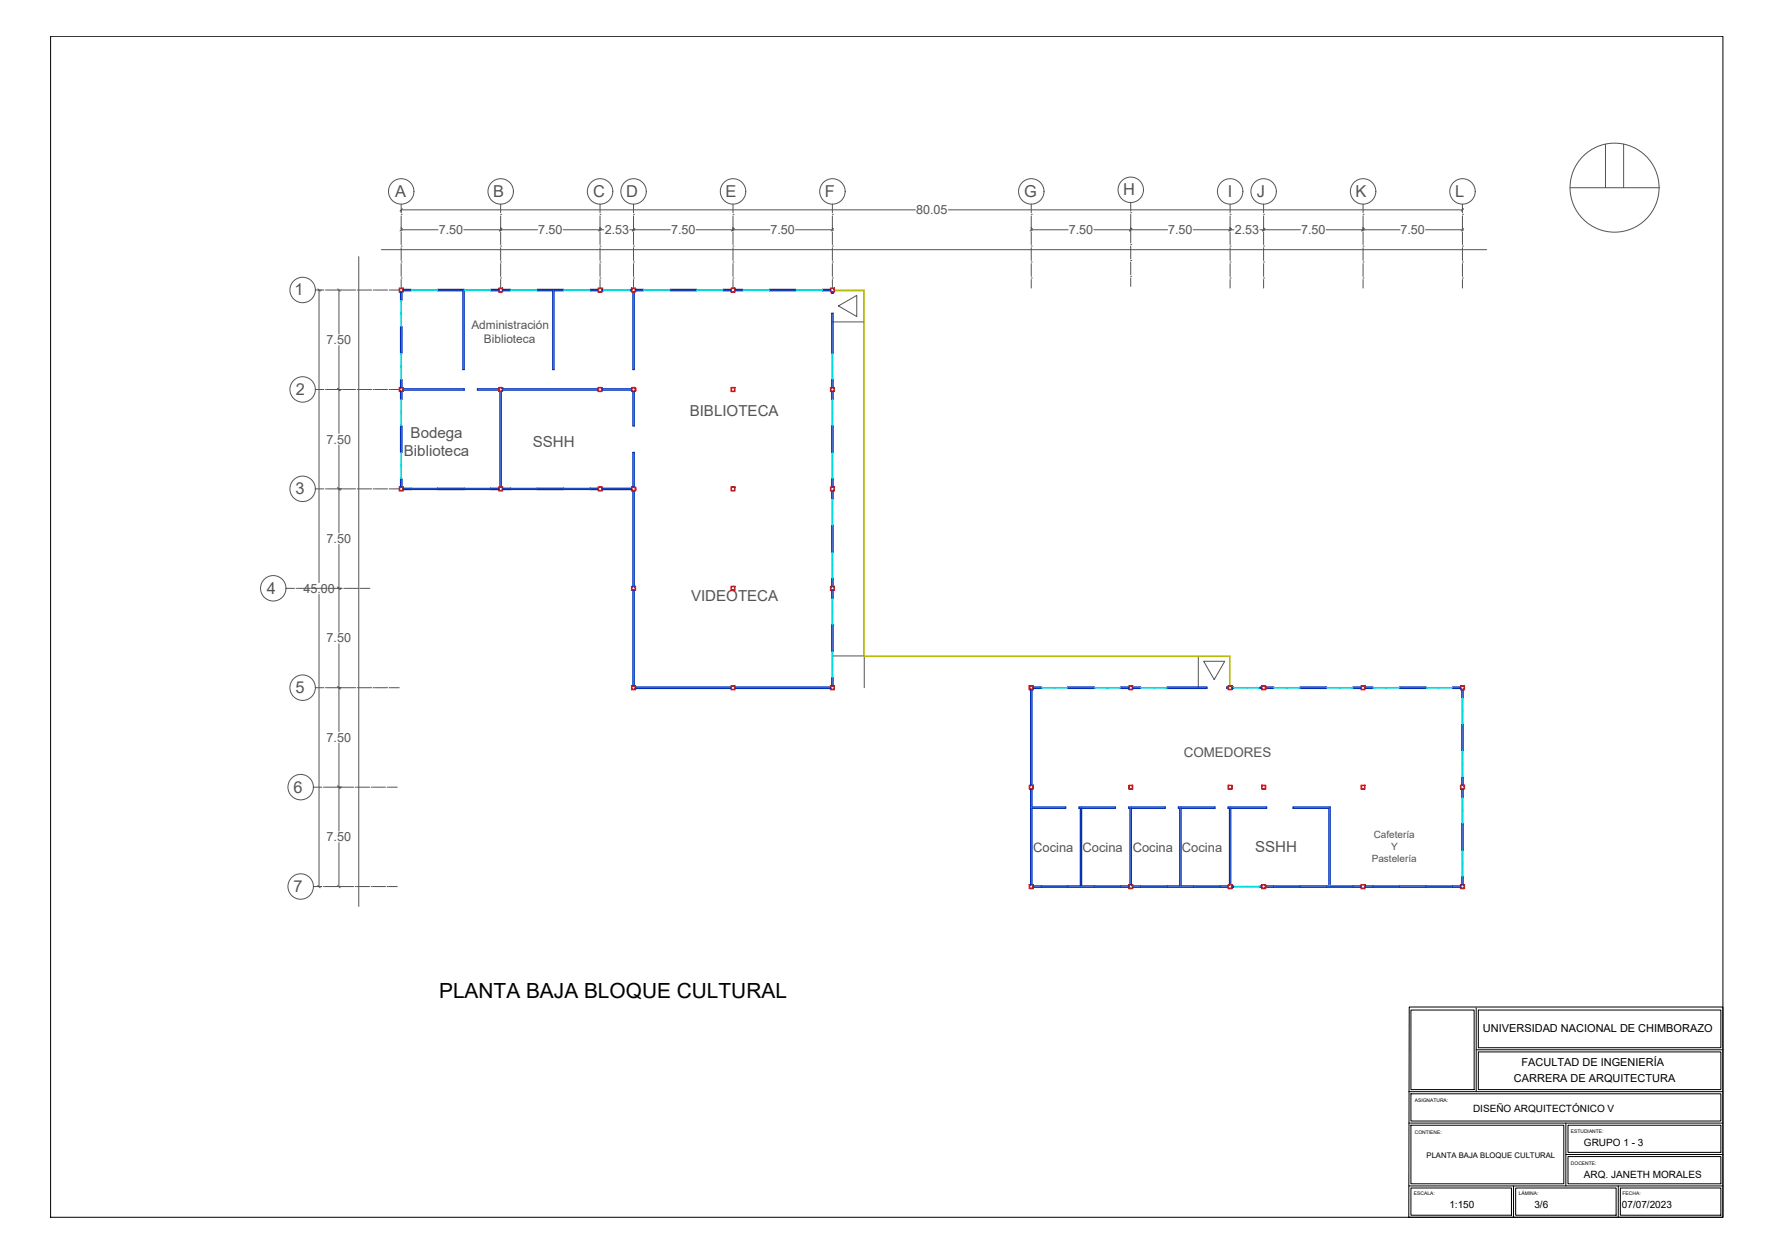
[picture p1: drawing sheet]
<svg xmlns="http://www.w3.org/2000/svg" width="841mm" height="594mm" viewBox="0 0 841 594" stroke-linecap="round" stroke-linejoin="round" font-family="sans-serif">
<!-- layer: envolvente -->
<g fill="none" stroke="#002eb8" stroke-width=".59">
<path d="M190 138v4h1v-4M191 137h4v1h-4M208 137h12v38h-1v-37h-11zM236 137h-3v1h3M238 137h4v1h-4M255 137h12v1h-4v37h-1v-37h-7zM284 137h-4v1h4M285 137h1v1h-1M299 137v1M300 138v37h1v-37M301 137h4v1h-4M318 137h12v1h-12z"/>
<path d="M347 137h-4v1h4M348 137h4v1h-4M365 137h12v1h-12zM394 137h-4v1h4M394 138v1h1v-1M190 155h1v12h-1zM394 149h1v18h-1zM190 184v-4h1v4M190 186v3h1v-3M191 184h29v1h-29M236 184h-10v1h10M237 186v45"/>
<path d="M238 186v45M238 185h46M238 184h46M285 184h14M285 185h14M300 186v16h1v-16M394 186v3h1v-3M394 184v-4h1v4M190 202h1v13h-1zM394 202h1v13h-1zM190 231v-4h1v4M191 231h4v1h-4"/>
<path d="M208 231h12v1h-12zM236 231h-3v1h3M238 231h4v1h-4M255 231h12v1h-12zM284 231h-4v1h4M285 232h14M285 231h14M300 231v-16h1v16M300 233v45M301 233v45M394 231v-4h1v4M394 233v4h1v-4"/>
<path d="M394 249h1v13h-1zM300 280v45M301 280v45M394 278v-4h1v4M394 280v4h1v-4M394 296h1v13h-1zM301 326h46M348 326h46M394 325v-4h1v4M489 327v45M490 326h4h-4M506 326h13h-13z"/>
<path d="M535 326h-4h4M537 326h4h-4M553 326h19h-19zM582 326h.1M584 326h1h-1M598 326h-1h1M600 326h4h-4M616 326h13h-13zM645 326h-4h4M647 326h4h-4M663 326h13h-13zM692 326h-3h3"/>
<path d="M693 327v4h1v-4M693 343h1v13h-1zM489 374v45M489 374v9h16h-16v36M693 372v-4h1v4M693 374v4h1v-4M512 383h17h-16v37h6v1h-13v-1h6v-37zM559 383h17h-16v37h6v1h-13v-1h6v-37zM693 390h1v13h-1zM536 419v-36h-1h17h-16v36M583 419v-36h-1h18h-16v36M630 419v-36h-17h18v36"/>
<path d="M693 419v-3h1v3M490 420h4v1h-4M535 420h-4v1h4M537 420h4v1h-4M582 420h-4v1h4M584 420h1v1h-1M598 420h-1v1h1M600 420h4v1h-4M616 420h13v1h-13zM645 420h-4v1h4M647 420h4v1h-4M663 420h13v1h-13z"/>
<path d="M692 420h-3v1h3"/>
</g>
<!-- layer: Barandal -->
<path d="M396 138h14v173h173v14M396 138h13v173h174v14" fill="none" stroke="#b8b800" stroke-width=".47"/>
<!-- layer: Niveles -->
<path d="M395 153h14M395 311h14M410 311v15M568 311v15" fill="none" stroke="#545454" stroke-width=".47"/>
<!-- layer: Texto -->
<g fill="none" stroke="#545454" stroke-width=".47">
<path d="M761 68v21M770 68v21M190 100v1M190 99h244M450 99h243M693 98v1M744 89h43M190 108v1M190 109h18M220 109h35M237 108v1M267 109h19"/>
<path d="M284 108v1M299 109h19M300 108v1M330 109h35M348 108v1M377 109h18M395 108v1M489 109h17M489 108v1M519 109h35M536 108v1M566 109h19"/>
<path d="M583 108v1M597 109h20M599 108v1M629 109h35M646 108v1M676 109h17M693 108v1M151 138v138M152 138h.1M161 138v20M161 138h1M397 145l9-5v10z"/>
<path d="M161 164v42M161 185h1M161 211v42M161 232h1M161 258v42M161 279h1M151 282v138M161 305v42M571 314h10l-5 8zM161 326h1M161 352v42M161 373h1"/>
<path d="M161 400v20M152 420h.1M161 420h1"/>
<circle cx="765" cy="89" r="21"/>
</g>
<!-- layer: Estructura -->
<g fill="none" stroke="#f00" stroke-width=".59">
<path d="M189 137h2v1h-2zM236 137h2v1h-2zM237 137h1v1h-1zM284 137h1v1h-1zM299 137h2v1h-2zM300 137h1v1h-1zM301 137v1M347 137h1v1h-1zM394 137h2v1h-2zM394 137h1v1h-1zM189 184h2v2h-2zM189 184h2v1h-2z"/>
<path d="M236 184h2v2h-2zM237 184h1v1h-1zM284 184h1v2h-1zM284 184h1v1h-1zM299 184h2v2h-2zM300 184h1v1h-1zM301 184v1M347 184h1v2h-1zM347 184h1v1h-1zM394 184h2v2h-2zM394 184h1v1h-1zM189 231h2v2h-2z"/>
<path d="M236 231h2v2h-2zM237 231h1v2h-1zM284 231h1v2h-1zM299 231h2v2h-2zM300 231h1v2h-1zM301 231v1M347 231h1v2h-1zM394 231h2v2h-2zM394 231h1v2h-1zM299 278h2v2h-2zM300 278h1v2h-1zM347 278h1v2h-1z"/>
<path d="M394 278h2v2h-2zM394 278h1v2h-1zM299 325h2v2h-2zM300 325h1v2h-1zM301 325v2v-2M347 325h1v2h-1zM394 325h2v2h-2zM394 325h1v2h-1zM488 325h2v2h-2zM490 325v2v-2M535 325h2v2h-2zM582 325h2v2h-2z"/>
<path d="M598 325h2v2h-2zM600 325v2M645 325h2v2h-2zM692 325h2v2h-2zM693 325h1v2h-1zM488 372h2v2h-2zM535 372h2v2h-2zM582 372h2v2h-2zM598 372h2v2h-2zM645 372h2v2h-2zM692 372h2v2h-2zM693 372h1v2h-1z"/>
<path d="M488 419h2v2h-2zM488 420h2v1h-2zM490 420v1v-1M535 419h2v2h-2zM535 420h2v1h-2zM582 419h2v2h-2zM582 420h2v1h-2zM598 419h2v2h-2zM598 420h2v1h-2zM600 420v1M645 419h2v2h-2zM645 420h2v1h-2z"/>
<path d="M692 419h2v2h-2zM693 420h1v1h-1z"/>
</g>
<g fill="none" stroke="#545454" stroke-width=".47">
<path d="M190 97v4M237 97v4M284 97v4M300 97v4M348 97v4M395 97v4M489 97v4M536 96v4M583 97v4M599 97v4M646 97v4M693 97v4"/>
<path d="M181 118h524M190 117h.1M190 109h.1M190 102h.1M190 102v6M190 110v6M190 117v7M237 117h.1M237 109h.1M237 102h.1M237 102v6M237 110v6"/>
<path d="M237 117v7M284 117h.1M284 109h.1M284 102h.1M284 102v6M284 110v6M284 117v7M300 117h.1M300 109h.1M300 102h.1M300 102v6M300 110v6"/>
<path d="M300 117v7M348 117h.1M348 109h.1M348 102h.1M348 102v6M348 110v6M348 117v7M395 117h.1M395 109h.1M395 102h.1M395 102v6M395 110v6"/>
<path d="M395 117v7M489 117h.1M489 109h.1M489 102h.1M489 102v6M489 110v6M489 117v7M536 116h.1M536 108h.1M536 101h.1M536 102v6M536 109v6"/>
<path d="M536 117v6M583 117h.1M583 109h.1M583 102h.1M583 102v6M583 110v6M583 117v7M599 117h.1M599 109h.1M599 102h.1M599 102v6M599 110v6"/>
<path d="M599 117v7M646 117h.1M646 109h.1M646 102h.1M646 102v6M646 110v6M646 117v7M693 117h.1M693 109h.1M693 102h.1M693 102v6M693 110v6"/>
<path d="M693 117v7M149 138h5M154 138h.1M155 138h6M162 138h.1M163 138h6M169 138h.1M170 122v308M170 138h6M177 138h.1M178 138h6M184 138h.1"/>
<path d="M185 138h4M190 132h.1M190 124h.1M190 125v6M190 133v4M237 132h.1M237 124h.1M237 125v6M237 133v4M284 132h.1M284 124h.1M284 125v6"/>
<path d="M284 133v4M300 132h.1M300 124h.1M300 125v6M300 133v4M348 132h.1M348 124h.1M348 125v6M348 133v4M395 132h.1M395 124h.1M395 125v6"/>
<path d="M395 133v4M489 132h.1M489 124h.1M489 125v6M489 133v4M536 131h.1M536 124h.1M536 124v6M536 132v4M583 132h.1M583 124h.1M583 125v6"/>
<path d="M583 133v4M599 132h.1M599 124h.1M599 125v6M599 133v4M646 132h.1M646 124h.1M646 125v6M646 133v4M693 132h.1M693 124h.1M693 125v6"/>
<path d="M693 133v4M149 185h5M154 185h.1M155 185h6M162 185h.1M163 185h6M169 185h.1M170 185h6M177 185h.1M178 185h6M184 185h.1M185 185h4"/>
<path d="M149 232h5M154 232h.1M155 232h6M162 232h.1M163 232h6M169 232h.1M170 232h6M177 232h.1M178 232h6M184 232h.1M185 232h4M136 279h4"/>
<path d="M140 279h.1M141 279h6M148 279h.1M149 279h6M155 279h.1M156 279h6M163 279h.1M164 279h6M171 279h.1M171 279h4M149 326h5M154 326h.1"/>
<path d="M155 326h6M162 326h.1M163 326h6M169 326h.1M170 326h6M177 326h.1M178 326h6M184 326h.1M185 326h4M149 373h4M153 373h.1M154 373h6"/>
<path d="M161 373h.1M162 373h6M168 373h.1M169 373h6M176 373h.1M177 373h6M184 373h.1M184 373h4M149 420h4M153 420h.1M154 420h6M161 420h.1"/>
<path d="M162 420h6M168 420h.1M169 420h6M176 420h.1M177 420h6M184 420h.1M184 420h4"/>
<circle cx="190" cy="91" r="6"/>
<circle cx="237" cy="91" r="6"/>
<circle cx="284" cy="91" r="6"/>
<circle cx="300" cy="91" r="6"/>
<circle cx="348" cy="91" r="6"/>
<circle cx="395" cy="91" r="6"/>
<circle cx="489" cy="91" r="6"/>
<circle cx="536" cy="90" r="6"/>
<circle cx="583" cy="91" r="6"/>
<circle cx="599" cy="91" r="6"/>
<circle cx="646" cy="91" r="6"/>
<circle cx="693" cy="91" r="6"/>
<circle cx="143" cy="137" r="6"/>
<circle cx="143" cy="185" r="6"/>
<circle cx="143" cy="232" r="6"/>
<circle cx="130" cy="279" r="6"/>
<circle cx="143" cy="326" r="6"/>
<circle cx="143" cy="373" r="6"/>
<circle cx="143" cy="420" r="6"/>
</g>
<!-- layer: ventanas -->
<g fill="none" stroke="#0dd" stroke-width=".47">
<path d="M195 137h13M195 138h13M196 137v1M201 137v1M202 137v1M207 137v1M220 137h13M220 138h13M221 137v1M226 137v1M227 137v1M232 137v1"/>
<path d="M242 137h13M242 138h13M243 137v1M248 137v1M249 137v1M254 137v1M267 137h13M267 138h13M268 137v1M273 137v1M274 137v1M279 137v1"/>
<path d="M286 137h13M286 138h13M287 137v1M292 137v1M293 137v1M298 137v1M305 137h13M305 138h13M306 137v1M311 137v1M312 137v1M317 137v1"/>
<path d="M330 137h13M330 138h13M331 137v1M336 137v1M337 137v1M342 137v1M352 137h13M352 138h13M353 137v1M358 137v1M359 137v1M364 137v1"/>
<path d="M377 137h13M377 138h13M378 137v1M383 137v1M384 137v1M389 137v1M190 142v13M190 154h.1M190 143h.1M190 149h.1M190 148h.1M190 143v5"/>
<path d="M190 149v5M190 167v13M190 179h.1M190 168h.1M190 174h.1M190 173h.1M190 168v5M190 174v5M394 179h1M394 168h1M394 174h1M394 173h1"/>
<path d="M394 167v13M395 168v5M395 174v5M395 167v13M190 189v13M190 190h.1M190 196h.1M190 195h.1M190 190v5M190 196v5M394 190h1M394 196h1"/>
<path d="M394 195h1M394 189v13M395 190v5M395 196v5M395 189v13M190 201h.1M190 215v12M190 215h.1M190 215v5M394 201h1M394 215h1M394 215v12"/>
<path d="M395 215v5M395 215v12M190 226h.1M190 221h.1M190 220h.1M190 221v5M195 232h.1M196 232h.1M197 232h.1M198 232h.1M198 232h1M199 232h.1"/>
<path d="M199 232h1M200 232h.1M201 232h.1M202 232h.1M203 232h.1M203 232h1M204 232h.1M204 232h1M205 232h.1M205 232h1M206 232h.1M207 232h.1"/>
<path d="M207 232h1M220 232h.1M221 232h.1M222 232h.1M222 232h1M223 232h.1M223 232h1M224 232h.1M225 232h.1M226 232h.1M227 232h.1M227 232h1"/>
<path d="M228 232h.1M228 232h1M229 232h.1M230 232h.1M231 232h.1M231 232h1M232 232h.1M232 232h1M242 232h.1M243 232h.1M244 232h.1M244 232h1"/>
<path d="M245 232h.1M245 232h1M246 232h.1M247 232h.1M248 232h.1M249 232h.1M249 232h1M250 232h.1M250 232h1M251 232h.1M251 232h1M252 232h.1"/>
<path d="M253 232h.1M253 232h1M254 232h.1M254 232h1M267 232h.1M268 232h.1M268 232h1M269 232h.1M269 232h1M270 232h.1M271 232h.1M272 232h.1"/>
<path d="M272 232h1M273 232h.1M274 232h.1M274 232h1M275 232h.1M275 232h1M276 232h.1M277 232h.1M277 232h1M278 232h.1M278 232h1M279 232h.1"/>
<path d="M280 232h.1M394 226h1M394 221h1M394 220h1M394 237v12M394 237h1M395 221v5M395 237v5M395 237v12M394 248h1M394 243h1M394 242h1"/>
<path d="M395 243v5M394 262v12M394 274h1M394 262h1M394 268h1M395 262v6M395 268v6M395 262v12M394 284v12M394 296h1M394 284h1M394 290h1"/>
<path d="M395 284v6M395 290v6M395 284v12M394 309v12M394 309h1M394 315h1M395 309v6M395 315v6M395 309v12M394 321h1M494 326h12M494 326h.1"/>
<path d="M500 326h.1M506 326h.1M519 326h12M519 326h.1M525 326h.1M531 326h.1M541 326h12M541 326h.1M547 326h.1M553 326h.1M585 326h12M585 326h.1"/>
<path d="M591 326h.1M597 326h.1M604 326h12M604 326h.1M610 326h.1M616 326h.1M629 326h12M630 326h.1M635 326h.1M641 326h.1M651 326h12M652 326h.1"/>
<path d="M657 326h.1M658 326h.1M663 326h.1M676 326h13M677 326h.1M682 326h.1M683 326h.1M688 326h.1M693 331v12M693 331h.1M693 337h.1M693 356v12"/>
<path d="M693 343h.1M693 357h.1M693 378v12M693 379h.1M693 368h.1M693 362h.1M693 363h.1M693 390h.1M693 384h.1M693 385h.1M693 403v13M693 415h.1"/>
<path d="M693 404h.1M693 409h.1M693 410h.1M494 420h.1M494 421h.1M494 420v1M495 420h.1M495 421h.1M495 420h1M496 420h.1M496 421h.1M496 420h1"/>
<path d="M496 421h1M497 420h.1M497 421h.1M498 420h.1M498 421h.1M499 420h.1M499 421h.1M499 420l1 1M499 420h1M500 420v1M500 420h.1M500 421h1"/>
<path d="M501 420l-1 1M501 420h.1M501 421h.1M501 420h1M502 421h.1M502 420h-1M502 420h.1M502 420h1M503 421h.1M503 420h-1M503 420h.1M504 420h.1"/>
<path d="M504 421h.1M504 421h1M505 420h-1M505 420h.1M505 421h.1M505 420v1M505 420h1M506 420h.1M506 421h.1M519 420h.1M519 421h.1M519 420h1"/>
<path d="M519 421h1M519 420v1M520 420h.1M520 421h.1M520 420h1M520 421h1M521 420h.1M521 421h.1M522 420h.1M522 421h.1M523 420h.1M523 421h.1"/>
<path d="M523 420h1M524 420h.1M524 421h.1M524 420h2M524 421h1M524 420h1M525 420v1M525 420h1M526 421h.1M526 420h.1M526 420h1M527 421h.1"/>
<path d="M527 420h-1M527 420h.1M528 420h.1M528 421h.1M528 421h1M529 420h-1M529 420h.1M529 421h.1M529 420h1M529 421h1M530 420h-1M530 420h.1"/>
<path d="M530 421h.1M530 420l1 1M530 420h1M531 420h.1M531 421h.1M541 420h.1M541 421h.1M541 420h1M541 421h1M541 420v1M542 420h.1M542 421h.1"/>
<path d="M542 420h1M542 421h1M543 420h.1M543 421h.1M544 420h.1M544 421h.1M545 420h.1M545 421h.1M545 420h1M546 420h.1M546 421h.1M546 420l1 1"/>
<path d="M546 421h1M547 420h.1M547 420v1M547 420h1M548 420v1M548 420h.1M548 421h.1M548 420h1M549 421h.1M549 420h-1M549 420h.1M550 420h.1"/>
<path d="M550 421h.1M550 421h1M551 420h-1M551 420h.1M551 421h.1M551 420h1M551 421h1M552 420h-1M552 420h.1M552 421h.1M552 420h1M553 420v1"/>
<path d="M553 420h-1M553 420h.1M553 421h.1M566 420h.1M566 421h.1M566 420h1M567 420l-1 1M567 420h.1M567 421h.1M568 420h.1M568 421h.1M569 420h.1"/>
<path d="M569 421h.1M569 420h1M570 420h.1M570 421h.1M570 420h1M570 421h1M571 420h.1M571 421h.1M571 420v1M572 420h.1M572 420v1M573 420h.1"/>
<path d="M573 420v1M573 421h.1M574 420h.1M574 421h.1M574 421h1M575 420h-1M575 420h.1M575 421h.1M575 420h1M575 421h1M576 420h-1M576 420h.1"/>
<path d="M576 421h.1M576 420h1M577 421h.1M577 420h-1M577 420h.1M578 420h.1M578 420v1M578 421h.1M585 420h12M585 421h12M585 420h6M585 420v1"/>
<path d="M591 420v1M591 420h6M597 420v1M604 420h.1M604 421h.1M604 420h1M604 421h1M604 420v1M605 420h.1M605 421h.1M605 420h1M605 421h1"/>
<path d="M606 420h.1M606 421h.1M607 420h.1M607 421h.1M608 420h.1M608 421h.1M608 420h1M609 420h.1M609 421h.1M609 420h1M609 421h1M610 420h.1"/>
<path d="M610 420v1M610 420h1M611 421h.1M611 420l-1 1M611 420h.1M612 420h.1M612 421h.1M613 420h.1M613 421h.1M613 421h1M614 420h-1M614 420h.1"/>
<path d="M614 421h.1M614 420h1M614 421h1M615 420h-1M615 420h.1M615 421h.1M615 420l1 1M615 420h1M616 420h.1M616 421h.1M629 420h.1M629 421h.1"/>
<path d="M629 420h1M630 420l-1 1M630 420h.1M630 421h.1M631 420h.1M631 421h.1M632 420h.1M632 421h.1M632 420h1M633 420h.1M633 421h.1M633 420h1"/>
<path d="M633 421h1M634 420h.1M634 421h.1M635 420h1M635 421h.1M635 420h.1M635 420v1M636 421h.1M636 420h.1M637 420h.1M637 421h.1M637 421h1"/>
<path d="M638 420h-1M638 420h.1M638 421h.1M638 420h1M638 421h1M639 420h-1M639 420h.1M639 421h.1M639 420h1M640 421h.1M640 420h-1M640 420h.1"/>
<path d="M641 420h.1M641 420v1M641 421h.1M651 420h.1M651 421h.1M651 420h1M652 420l-1 1M652 420h.1M652 421h.1M653 420h.1M653 421h.1M654 420h.1"/>
<path d="M654 421h.1M654 420h1M655 420h.1M655 421h.1M655 420h1M655 421h1M656 420h.1M656 421h.1M657 420v1M657 420h.1M658 420h.1M658 420v1"/>
<path d="M658 421h.1M659 420h.1M659 421h.1M659 421h1M660 420h-1M660 420h.1M660 421h.1M660 420h1M660 421h1M661 420h-1M661 420h.1M661 421h.1"/>
<path d="M661 420h1M662 421h.1M662 420h-1M662 420h.1M663 420h.1M663 420v1M663 421h.1M676 420h.1M676 421h.1M677 420h.1M677 420v1M677 421h.1"/>
<path d="M678 420h.1M678 421h.1M678 420h1M678 421h1M679 420h.1M679 421h.1M679 420h1M679 421h1M680 420h.1M680 421h.1M681 420h.1M681 421h.1"/>
<path d="M682 420v1M682 421h.1M682 420h.1M683 420h.1M683 421h.1M683 420v1M683 421h1M684 420h-1M684 420h.1M684 421h.1M684 420h1M684 421h1"/>
<path d="M685 420h-1M685 420h.1M685 421h.1M685 420h1M686 421h.1M686 420h-1M686 420h.1M687 420h.1M687 421h.1M687 421h1M688 420h-1M688 420h.1"/>
<path d="M688 421h.1M688 420v1M688 420h1M688 421h1"/>
</g>
<!-- layer: envolvente -->
<g fill="none" stroke="#002eb8" stroke-width=".47">
<path d="M195 231h13M195 232h13M220 231h13M220 232h13M242 231h13M242 232h13M267 231h13M267 232h13M494 420h12M494 421h12M519 420h12M519 421h12"/>
<path d="M541 420h12M541 421h12M566 420h12M566 421h12M604 420h12M604 421h12M629 420h12M629 421h12M651 420h12M651 421h12M676 420h13M676 421h13"/>
</g>
<g fill="none" stroke="#000" stroke-width=".47">
<path d="M24 17h793v560h-793zM668 477h149v100h-149zM669 479h30v38h-30zM700 478v40M701 479h115v18h-115zM700 498h117M701 499h115v18h-115zM668 518h149M669 519h147v13h-147zM668 532h149M669 533h72v28h-72zM742 532v30"/>
<path d="M743 533h73v13h-73zM742 547h75M743 548h73v13h-73zM668 562h149M669 563h48v13h-48zM718 562v15M719 563h47v13h-47zM767 562v15M768 563h48v13h-48z"/>
</g>
<!-- layer: 0 -->
<g fill="none" stroke="#545454" stroke-width=".47">
<path d="M191 99l-1 1M694 99l-1 1M191 108l-1 1M238 108l-1 1M285 108l-1 1M301 108l-1 1M348 108l-1 1M395 108l-1 1M489 108l-1 1M537 108l-2 1M584 108l-1 1M600 108l-2 1"/>
<path d="M647 108l-1 1M694 108l-1 1M151 137l1 1M160 137l1 1M160 184l1 1M160 231l1 1M160 278l1 1M160 326l1 1M160 373l1 1M151 420l1 1M160 420l1 1"/>
</g>
<text font-size="9.9" x="208" y="473">PLANTA BAJA BLOQUE CULTURAL</text>
<g font-size="7.8" fill="#545454">
<text x="187" y="93">A</text>
<text x="234" y="93">B</text>
<text x="281" y="93">C</text>
<text x="297" y="93">D</text>
<text x="344" y="93">E</text>
<text x="391" y="93">F</text>
<text x="486" y="93">G</text>
<text x="532" y="93">H</text>
<text x="582" y="93">I</text>
<text x="596" y="93">J</text>
<text x="643" y="93">K</text>
<text x="690" y="93">L</text>
<text x="140" y="140">1</text>
<text x="140" y="187">2</text>
<text x="140" y="234">3</text>
<text x="126" y="281">4</text>
<text x="140" y="329">5</text>
<text x="139" y="376">6</text>
<text x="139" y="423">7</text>
</g>
<g font-size="7.2" fill="#545454">
<text x="327" y="197">BIBLIOTECA</text>
<text x="195" y="208">Bodega</text>
<text x="253" y="212">SSHH</text>
<text x="191" y="216">Biblioteca</text>
<text x="328" y="285">VIDEOTECA</text>
<text x="595" y="404">SSHH</text>
</g>
<text font-size="6.3" fill="#545454" x="561" y="359">COMEDORES</text>
<g font-size="6.1" fill="#545454">
<text x="490" y="404">Cocina</text>
<text x="513" y="404">Cocina</text>
<text x="537" y="404">Cocina</text>
<text x="560" y="404">Cocina</text>
</g>
<g font-size="6" fill="#545454">
<text x="434" y="102">80.05</text>
<text x="208" y="111">7.50</text>
<text x="255" y="111">7.50</text>
<text x="287" y="111">2.53</text>
<text x="318" y="111">7.50</text>
<text x="365" y="111">7.50</text>
<text x="507" y="111">7.50</text>
<text x="554" y="111">7.50</text>
<text x="585" y="111">2.53</text>
<text x="617" y="111">7.50</text>
<text x="664" y="111">7.50</text>
<text x="155" y="163">7.50</text>
<text x="155" y="210">7.50</text>
<text x="155" y="257">7.50</text>
<text x="144" y="281">45.00</text>
<text x="155" y="305">7.50</text>
<text x="155" y="352">7.50</text>
<text x="155" y="399">7.50</text>
</g>
<g font-size="5.6" fill="#545454">
<text x="223" y="156">Administración</text>
<text x="229" y="163">Biblioteca</text>
</g>
<g font-size="5.2">
<text x="703" y="489">UNIVERSIDAD NACIONAL DE CHIMBORAZO</text>
<text x="721" y="506">FACULTAD DE INGENIERÍA</text>
<text x="718" y="513">CARRERA DE ARQUITECTURA</text>
</g>
<g font-size="4.7" fill="#545454">
<text x="651" y="397">Cafetería</text>
<text x="659" y="403">Y</text>
<text x="650" y="409">Pastelería</text>
</g>
<g font-size="4.7">
<text x="698" y="527">DISEÑO ARQUITECTÓNICO V</text>
<text x="751" y="544">GRUPO 1 - 3</text>
<text x="751" y="559">ARQ. JANETH MORALES</text>
<text x="687" y="573">1:150</text>
<text x="727" y="573">3/6</text>
<text x="769" y="573">07/07/2023</text>
</g>
<text font-size="3.7" x="676" y="549">PLANTA BAJA BLOQUE CULTURAL</text>
<g font-size="2.3">
<text x="671" y="522">ASIGNATURA:</text>
<text x="671" y="538">CONTIENE:</text>
<text x="745" y="537">ESTUDIANTE:</text>
<text x="745" y="552">DOCENTE:</text>
<text x="670" y="567">ESCALA:</text>
<text x="720" y="567">LÁMINA:</text>
<text x="769" y="567">FECHA:</text>
</g>
</svg>
